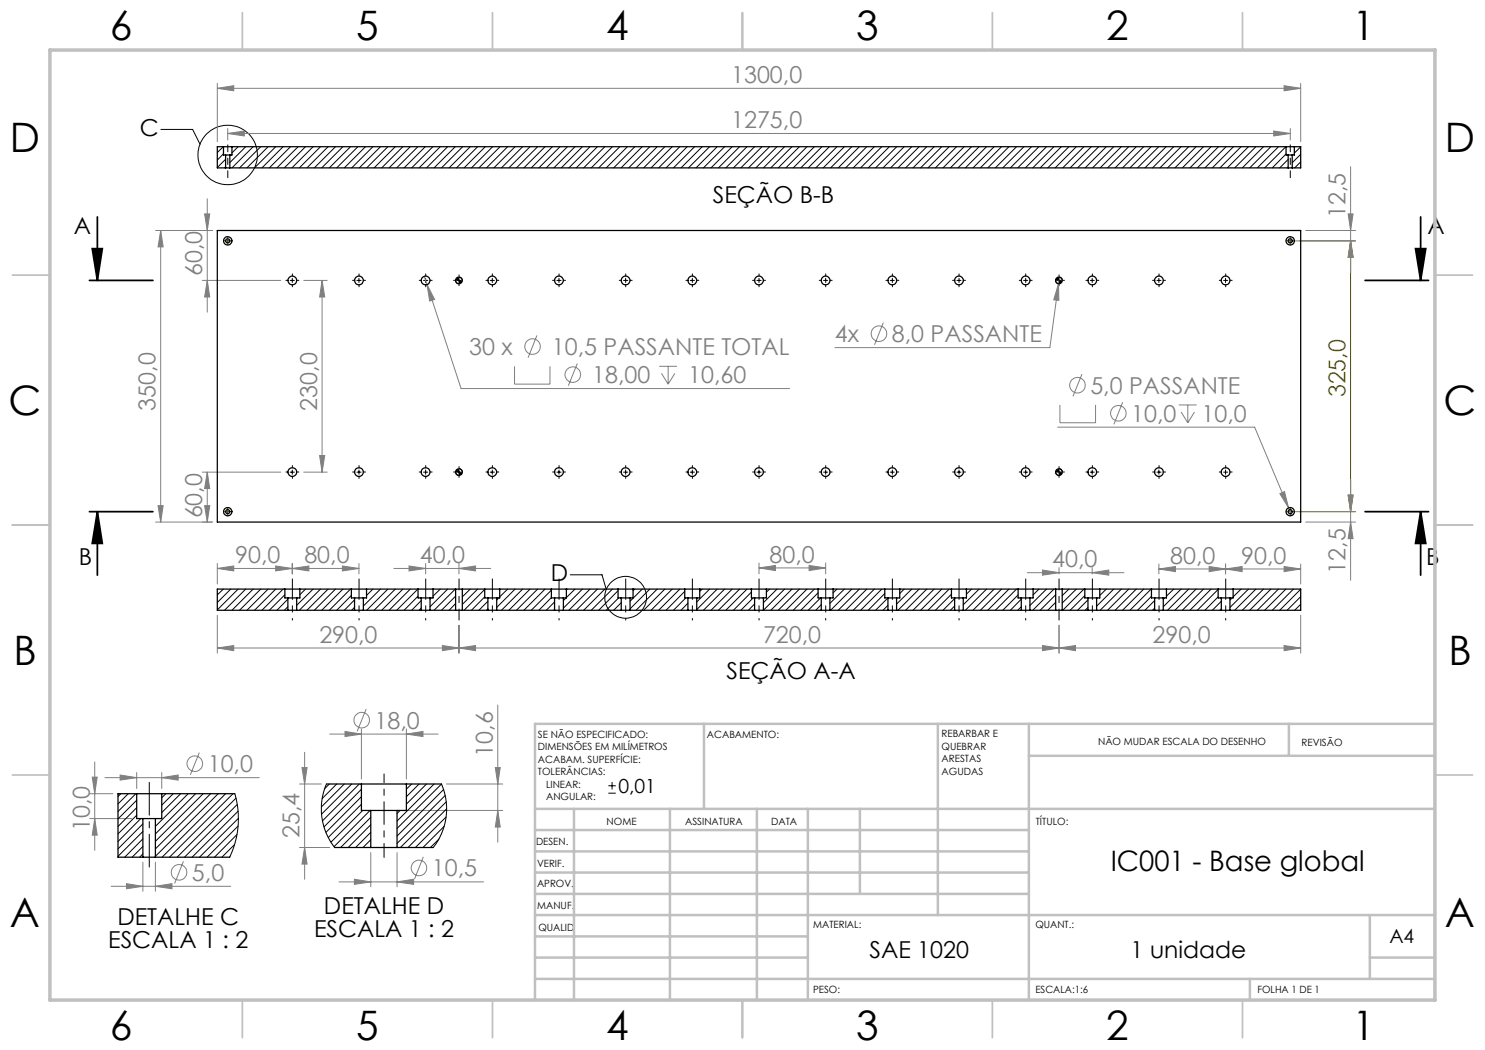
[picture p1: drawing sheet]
<svg xmlns="http://www.w3.org/2000/svg" width="297mm" height="210mm" viewBox="0 0 297 210" stroke-linecap="round" stroke-linejoin="round" font-family="sans-serif">
<g fill="none" stroke="#808080" stroke-width=".2">
<path d="M43.5 17.7l3.2-.6v1.1zM43.5 16.7v11.6M43.5 17.7h216.6M256.8 17.1l3.3 .6-3.3 .5zM260.1 16.7v11.6M41.5 39.7v22.7M45.5 26.7l3.4-.5v1zM45.5 25.7v2.3M45.5 26.7h212.6M254.7 26.2l3.4 .5-3.4 .5zM258.1 25.7v2.3M270.1 33.3v21.2"/>
<path d="M31.1 46.1h11.4M32.1 46.1v58.3M32.1 46.1l.5 3.3h-1zM40.5 56.1h15.7M40.9 42.8h1l-.4 3.3zM41.5 56.1l.4 3.3h-1zM60.7 56.1h4.7M64.4 56.1v38.3M64.4 56.1l.5 3.3h-1zM84.8 55.3l.6 1.6M85.4 56.9l1.5 3-1 .3zM85.4 56.9l6.8 20.8h65.7"/>
<path d="M211.7 56.8l.1 3.3-1.1-.1zM211.7 56.8l-1.7 12.7h-43M211.9 55.4l-.2 1.4M259 48.2h12.1M261.1 46.1h10M269.6 42.8h1l-.5 3.3zM270.1 48.2l.5 3.3h-1zM102.9 73.3v3.5h7.1v-3.5M107.4 67.1l-1.8 4.4M115.5 72.7l-1.8 4.4M131.8 73.3h3.6M132.3 74.7l1.3 2.1"/>
<path d="M133.6 73.3v3.5M135 74.7l-1.4 2.1M176.7 64.5l-1.8 4.5M216.4 74.8l-1.8 4.5M40.5 94.4h15.7M41.5 94.4v10M41.5 94.4l.4 3.3h-1zM60.7 94.4h4.7M63.9 91.1h1l-.5 3.3zM211.5 85.4h39.4l6.8 16.2M212 81v3.6h7.1v-3.6M224.5 80.4l-1.7 4.5"/>
<path d="M235.8 81h3.5M236.2 82.4l1.4 2.2M237.6 81v3.6M238.9 82.4l-1.3 2.2M256 98.7l.9-.4 .8 3.3zM269.6 99h1l-.5 3.3zM270.1 96v20.1M31.1 104.4h11.4M31.6 101.1h1l-.5 3.3zM40.9 101.1h1l-.4 3.3zM43.5 113.7l3.2-.5v1zM43.5 112.7v4.1"/>
<path d="M43.5 113.7h28.3M55.1 113.2l3.4 .5-3.4 .5zM58.5 113.7l3.3-.5v1zM58.5 112.7v2.1M68.5 113.2l3.3 .5-3.3 .5zM71.8 112.7v2.1M78.8 113.7h19.3M81.8 113.2l3.3 .5-3.3 .5zM85.1 112.7v2.1M91.8 113.7l3.3-.5v1zM91.8 112.7v2.1M151.8 113.6l3.3-.5v1z"/>
<path d="M151.8 112.6v2.2M151.8 113.6h13.3M161.8 113.1l3.3 .5-3.3 .5zM165.1 112.6v2.2M205.5 114.5h19.3M208.5 114l3.3 .5-3.3 .5zM211.8 113.5v1.3M218.4 114.5l3.4-.5v1zM218.4 113.5v1.3M231.8 113.8l3.3-.5v1zM231.8 112.8v2M231.8 113.8h28.3"/>
<path d="M241.8 113.3l3.3 .5-3.3 .5zM245.1 113.8l3.3-.5v1zM245.1 112.8v2M256.8 113.3l3.3 .5-3.3 .5zM257.7 101.6l.7 1.5M259 102.3h12.1M260.1 112.8v4M261.1 104.4h10M270.1 104.4l.5 3.3h-1zM43.5 129.6l3.2-.5v1zM43.5 129.6h216.6M43.5 123v7.6"/>
<path d="M88.5 129.1l3.3 .5-3.3 .5zM91.8 129.6l3.3-.5v1zM91.8 125.1v5.5M208.5 129.1l3.3 .5-3.3 .5zM211.8 129.6l3.3-.5v1zM211.8 125.1v5.5M256.8 129.1l3.3 .5-3.3 .5zM260.1 123v7.6M18 158.7h4.6M18.5 155.4h.9l-.5 3.3zM18.9 152.4v17.7M21 155.5h30.9"/>
<path d="M24 155l3.3 .5-3.3 .5zM27.3 154.5v3.2M32.3 155.5l3.3-.5v1zM32.3 154.5v3.2M39.9 150.5l-1.8 4.5M59.9 156.8h4.4M60.4 153.5h1l-.5 3.3zM60.9 150.5v25.4M65.9 146.8h21.7M69 146.3l3.3 .5-3.3 .5zM72.3 145.8v10M73.2 141.8l-1.8 4.5"/>
<path d="M81.3 146.8l3.3-.5v1zM81.3 145.8v10M89.3 156.8h11.2M99.1 153.5h.9l-.4 3.3zM99.6 141v27.4M18 163.7h8.4M18.9 163.7l.5 3.3h-.9zM22.2 177.3h23.9M25.3 176.7l3.3 .6-3.3 .5zM28.6 172.4v5.9M31.1 177.3l3.3-.6v1.1zM31.1 172.4v5.9"/>
<path d="M36.7 172.3l-1.8 4.4M59.9 169.5h6M60.9 169.5l.5 3.3h-1zM67.8 176.4h28.9M70.9 175.9l3.3 .5-3.3 .5zM74.2 170.5v6.9M79.4 176.4l3.3-.5v1zM79.4 170.5v6.9M80.4 162.1h20.1M84.7 171.4l-1.8 4.4M99.6 162.1l.4 3.3h-.9z"/>
<circle cx="106.5" cy="69.3" r="1.56"/>
<circle cx="114.6" cy="74.9" r="1.56"/>
<circle cx="175.8" cy="66.7" r="1.55"/>
<circle cx="215.5" cy="77" r="1.56"/>
<circle cx="223.7" cy="82.7" r="1.56"/>
<circle cx="39" cy="152.7" r="1.55"/>
<circle cx="72.4" cy="144" r="1.55"/>
<circle cx="35.8" cy="174.5" r="1.55"/>
<circle cx="83.8" cy="173.6" r="1.55"/>
</g>
<g fill="none" stroke="#000" stroke-width=".2">
<path d="M32.2 25.9h6.3l1.5 2.9M58 56.1h.9M58.5 55.7v.8M71.4 56.1h.8M71.8 55.7v.8M84.7 56.1h.8M85.1 55.7v.8M91.1 56.1a.65 .65 0 0 0 .7 .7M91.4 56.1h.8M91.8 55.7v.8M91.8 55.4l.5 .3 .2 .4M98 56.1h.9"/>
<path d="M98.5 55.7v.8M111.4 56.1h.8M111.8 55.7v.8M124.7 56.1h.9M125.1 55.7v.8M138 56.1h.9M138.5 55.7v.8M151.4 56.1h.8M151.8 55.7v.8M164.7 56.1h.8M165.1 55.7v.8M178 56.1h.9"/>
<path d="M178.5 55.7v.8M191.4 56.1h.8M191.8 55.7v.8M204.7 56.1h.8M205.1 55.7v.8M211.1 56.1a.65 .65 0 0 0 .7 .7M211.8 55.4h.1a.68 .68 0 0 1 .5 .7M218.1 56.1h.8M218.4 55.7v.8M231.4 56.1h.8M231.8 55.7v.8M244.7 56.1h.8"/>
<path d="M245.1 55.7v.8M58 94.4h.9M58.5 94v.9M71.4 94.4h.8M71.8 94v.9M84.7 94.4h.8M85.1 94v.9M91.1 94.4a.65 .65 0 0 0 .7 .7M91.4 94.4h.8M91.8 94v.9M91.8 93.8a.65 .65 0 0 1 .7 .6M98 94.4h.9"/>
<path d="M98.5 94v.9M111.4 94.4h.8M111.8 94v.9M124.7 94.4h.9M125.1 94v.9M138 94.4h.9M138.5 94v.9M151.4 94.4h.8M151.8 94v.9M164.7 94.4h.8M165.1 94v.9M178 94.4h.9"/>
<path d="M178.5 94v.9M191.4 94.4h.8M191.8 94v.9M204.7 94.4h.8M205.1 94v.9M211.1 94.4a.65 .65 0 0 0 .7 .7M211.8 93.8a.6 .6 0 0 1 .6 .6M218.1 94.4h.8M218.4 94v.9M231.4 94.4h.8M231.8 94v.9M244.7 94.4h.8"/>
<path d="M245.1 94v.9M114.1 115h6.3l.8 2.9M121.7 158.6h1.5M121.7 157.2h1.5M122.4 156.4v1.5"/>
<circle cx="45.5" cy="31" r="5.9"/>
<circle cx="125.1" cy="119.5" r="4.2"/>
</g>
<path d="M17.9 56.1h12.7M18.5 49.7h2l-1 6.4zM19.5 43.4v12.7M273 56.1h12.7M283.1 49.7h2.1l-1.1 6.4zM284.1 43.4v12.7M17.9 102.3h12.7M19.5 102.3l1 6.4h-2zM19.5 102.3v12.7M273 102.3h12.7M284.1 102.3l1.1 6.4h-2.1zM284.1 102.3v12.7" fill="none" stroke="#000" stroke-width=".35"/>
<g fill="none" stroke="#808000" stroke-width=".2">
<path d="M45.1 48.2h.9M45.5 47.8v.8M257.6 48.2h.8M258.1 47.8v.8M259.9 48.2h11.2M270.1 48.2l.5 3.3h-1zM270.1 48.2v54.1M269.6 99h1l-.5 3.3zM45.1 102.3h.9M45.5 101.9v.9M257.6 102.3h.8M258.1 101.9v.9"/>
<path d="M259.9 102.3h11.2"/>
</g>
<g fill="none" stroke="#000" stroke-width=".2" stroke-dasharray="15.2 1.3 1.3 1.3">
<path d="M57.6 56.1h-.4M58.5 56.9v.5M58.5 55.2v-.4M59.3 56.1h.5M71 56.1h-.5M71.8 56.9v.5M71.8 55.2v-.4M72.6 56.1h.5M84.3 56.1h-.4M85.1 56.9v.5M85.1 55.2v-.4M86 56.1h.4"/>
<path d="M91 56.1h-.3M91.8 56.9v.3M91.8 55.2v-.2M97.6 56.1h-.4M98.5 56.9v.5M98.5 55.2v-.4M99.3 56.1h.5M111 56.1h-.5M111.8 56.9v.5M111.8 55.2v-.4M112.6 56.1h.5M124.3 56.1h-.4"/>
<path d="M125.1 56.9v.5M125.1 55.2v-.4M126 56.1h.4M137.6 56.1h-.4M138.5 56.9v.5M138.5 55.2v-.4M139.3 56.1h.5M151 56.1h-.5M151.8 56.9v.5M151.8 55.2v-.4M152.6 56.1h.5M164.3 56.1h-.4"/>
<path d="M165.1 56.9v.5M165.1 55.2v-.4M166 56.1h.4M177.6 56.1h-.4M178.5 56.9v.5M178.5 55.2v-.4M179.3 56.1h.5M191 56.1h-.5M191.8 56.9v.5M191.8 55.2v-.4M192.6 56.1h.5M204.3 56.1h-.4"/>
<path d="M205.1 56.9v.5M205.1 55.2v-.4M206 56.1h.4M211.8 56.1h-.4M211.8 56.1v.4M211.8 56.1h.4M211.8 56.1v-.4M211.8 56.9v.3M211.8 55.2v-.2M212.6 56.1h.3M217.6 56.1h-.4M218.5 56.9v.5"/>
<path d="M218.5 55.2v-.4M219.3 56.1h.5M231 56.1h-.5M231.8 56.9v.5M231.8 55.2v-.4M232.6 56.1h.5M244.3 56.1h-.4M245.1 56.9v.5M245.1 55.2v-.4M246 56.1h.4M57.6 94.4h-.4M58.5 95.2v.5"/>
<path d="M58.5 93.6v-.5M59.3 94.4h.5M71 94.4h-.5M71.8 95.2v.5M71.8 93.6v-.5M72.6 94.4h.5M84.3 94.4h-.4M85.1 95.2v.5M85.1 93.6v-.5M86 94.4h.4M91 94.4h-.3M91.8 95.2v.3"/>
<path d="M91.8 93.6v-.3M97.6 94.4h-.4M98.5 95.2v.5M98.5 93.6v-.5M99.3 94.4h.5M111 94.4h-.5M111.8 95.2v.5M111.8 93.6v-.5M112.6 94.4h.5M124.3 94.4h-.4M125.1 95.2v.5M125.1 93.6v-.5"/>
<path d="M126 94.4h.4M137.6 94.4h-.4M138.5 95.2v.5M138.5 93.6v-.5M139.3 94.4h.5M151 94.4h-.5M151.8 95.2v.5M151.8 93.6v-.5M152.6 94.4h.5M164.3 94.4h-.4M165.1 95.2v.5M165.1 93.6v-.5"/>
<path d="M166 94.4h.4M177.6 94.4h-.4M178.5 95.2v.5M178.5 93.6v-.5M179.3 94.4h.5M191 94.4h-.5M191.8 95.2v.5M191.8 93.6v-.5M192.6 94.4h.5M204.3 94.4h-.4M205.1 95.2v.5M205.1 93.6v-.5"/>
<path d="M206 94.4h.4M211.8 94.4h-.4M211.8 94.4v.4M211.8 94.4h.4M211.8 94.4v-.4M211.8 95.2v.3M211.8 93.6v-.3M212.6 94.4h.3M217.6 94.4h-.4M218.5 95.2v.5M218.5 93.6v-.5M219.3 94.4h.5"/>
<path d="M231 94.4h-.5M231.8 95.2v.5M231.8 93.6v-.5M232.6 94.4h.5M244.3 94.4h-.4M245.1 95.2v.5M245.1 93.6v-.5M246 94.4h.4M58.5 119.6v-3.8M71.8 119.6v-3.8M85.1 119.6v-3.8M98.5 119.6v-3.8"/>
<path d="M111.8 119.6v-3.8M125.1 119.6v-3.8M138.5 119.6v-3.8M151.8 119.6v-3.8M165.1 119.6v-3.8M178.5 119.6v-3.8M191.8 119.6v-3.8M205.1 119.6v-3.8M218.5 119.6v-3.8M231.8 119.6v-3.8M245.1 119.6v-3.8"/>
</g>
<g fill="none" stroke="#000" stroke-width=".2" stroke-dasharray="15.2 1.3 1.3 1.3" stroke-dashoffset="14.9">
<path d="M58.5 124v-4.4M71.8 124v-4.4M85.1 124v-4.4M98.5 124v-4.4M111.8 124v-4.4M125.1 124v-4.4M138.5 124v-4.4M151.8 124v-4.4M165.1 124v-4.4M178.5 124v-4.4M191.8 124v-4.4M205.1 124v-4.4"/>
<path d="M218.5 124v-4.4M231.8 124v-4.4M245.1 124v-4.4"/>
</g>
<path d="M91.8 124v-8.2M211.8 124v-8.2" fill="none" stroke="#000" stroke-width=".2" stroke-dasharray="15.2 1.3 1.3 1.3" stroke-dashoffset="13"/>
<path d="M45.6 35.5v-6.5M258.1 35.5v-6.5" fill="none" stroke="#000" stroke-width=".2" stroke-dasharray="15.2 1.3 1.3 1.3" stroke-dashoffset="13.9"/>
<path d="M29.9 156.5v16.9" fill="none" stroke="#000" stroke-width=".2" stroke-dasharray="15.2 1.3 1.3 1.3" stroke-dashoffset="8.7"/>
<path d="M76.8 162.1v-7.3" fill="none" stroke="#000" stroke-width=".2" stroke-dasharray="15.2 1.3 1.3 1.3" stroke-dashoffset="13.5"/>
<path d="M76.8 171.5v-9.4" fill="none" stroke="#000" stroke-width=".2" stroke-dasharray="15.2 1.3 1.3 1.3" stroke-dashoffset="12.4"/>
<g fill="none" stroke="#808000" stroke-width=".2" stroke-dasharray="15.2 1.3 1.3 1.3">
<path d="M45.1 48.2h-.4M45.6 48.6v.4M45.6 47.7v-.4M46 48.2h.4M257.6 48.2h-.4M258.1 48.6v.4M258.1 47.7v-.4M258.5 48.2h.4M45.1 102.3h-.4M45.6 102.7v.5M45.6 101.9v-.4M46 102.3h.4"/>
<path d="M257.6 102.3h-.4M258.1 102.7v.5M258.1 101.9v-.4M258.5 102.3h.4"/>
</g>
<g fill="none" stroke="#c0c0c0" stroke-width=".35">
<path d="M48.5 2.5v7.5M98.5 2.5v7.5M148.5 2.5v7.5M198.5 2.5v7.5M248.5 2.5v7.5M2.5 55h7.5M287 55h7.5M2.5 105h7.5M287 105h7.5M2.5 155h7.5M287 155h7.5M48.5 200v7.5"/>
<path d="M98.5 200v7.5M148.5 200v7.5M198.5 200v7.5M248.5 200v7.5"/>
</g>
<g fill="none" stroke="#c0c0c0" stroke-width=".5">
<path d="M140.8 144.8v17M187.6 144.8v38.2M205.8 144.8v55.2M205.8 151.2h81.2M257.8 144.8v6.4M287 144.8h-180v55.2M107 161.8h180M107 178.8h98.8M107 174.5h98.8M107 170.3h98.8M107 166h98.8M114.8 161.8v38.2"/>
<path d="M134 161.8v38.2M151.4 161.8v38.2M161.6 161.8v38.2M172 161.8v17M107 195.8h180M107 191.5h54.6M107 187.3h54.6M107 183h180M250 195.8v4.2M274 191.5h13M274 183v12.8"/>
</g>
<path d="M10 10h277v190h-277z" fill="none" stroke="#c0c0c0" stroke-width=".7"/>
<g fill="#000">
<path d="M91.8 56.1v.7a.65 .65 0 0 0 .7-.7zM91.3 55.7l-.2 .4h.7v-.7zM91.8 94.4v.7l.4-.2 .3-.4v-.1zM91.3 94l-.2 .4h.7v-.6zM211.8 94.4v.7h.1a.61 .61 0 0 0 .5-.7zM211.3 93.9l-.2 .5h.7v-.6zM211.8 56.1v.7a.6 .6 0 0 0 .6-.7zM211.3 55.6l-.2 .5h.7v-.7z"/>
<path d="M283.1 49.7h2.1l-1.1 6.4zM18.5 49.7h2l-1 6.4z"/>
<path d="M284.1 102.3l1.1 6.4h-2.1zM19.5 102.3l1 6.4h-2z"/>
</g>
<path d="M270.1 48.2l.5 3.3h-1zM269.6 99h1l-.5 3.3z" fill="#808000"/>
<g fill="#808080">
<path d="M161.8 113.1l3.3 .5-3.3 .5zM151.8 113.6l3.3-.5v1zM256.8 129.1l3.3 .5-3.3 .5zM211.8 129.6l3.3-.5v1z"/>
<path d="M85.4 56.9l.5 3.3 1-.3zM211.7 56.8l-1 3.2 1.1 .1zM256 98.7l1.7 2.9-.8-3.3z"/>
<path d="M18.9 163.7l.5 3.3h-.9zM18.5 155.4h.9l-.5 3.3zM60.9 169.5l.5 3.3h-1zM60.4 153.5h1l-.5 3.3z"/>
<path d="M63.9 91.1h1l-.5 3.3zM64.4 56.1l.5 3.3h-1zM31.6 101.1h1l-.5 3.3zM32.1 46.1l.5 3.3h-1zM41.5 56.1l.4 3.3h-1zM40.9 42.8h1l-.4 3.3zM270.1 48.2l.5 3.3h-1zM269.6 42.8h1l-.5 3.3z"/>
<path d="M99.1 153.5h.9l-.4 3.3zM99.6 162.1l.4 3.3h-.9z"/>
<path d="M41.5 94.4l.4 3.3h-1zM40.9 101.1h1l-.4 3.3zM269.6 99h1l-.5 3.3zM270.1 104.4l.5 3.3h-1z"/>
<path d="M70.9 175.9l3.3 .5-3.3 .5zM79.4 176.4l3.3-.5v1z"/>
<path d="M43.5 113.7l3.2-.5v1zM55.1 113.2l3.4 .5-3.4 .5zM58.5 113.7l3.3-.5v1zM68.5 113.2l3.3 .5-3.3 .5zM81.8 113.2l3.3 .5-3.3 .5zM91.8 113.7l3.3-.5v1zM208.5 114l3.3 .5-3.3 .5zM218.4 114.5l3.4-.5v1zM231.8 113.8l3.3-.5v1zM241.8 113.3l3.3 .5-3.3 .5zM245.1 113.8l3.3-.5v1zM256.8 113.3l3.3 .5-3.3 .5zM43.5 129.6l3.2-.5v1zM88.5 129.1l3.3 .5-3.3 .5zM91.8 129.6l3.3-.5v1zM208.5 129.1l3.3 .5-3.3 .5zM43.5 17.7l3.2-.6v1.1zM256.8 17.1l3.3 .6-3.3 .5zM45.5 26.7l3.4-.5v1zM254.7 26.2l3.4 .5-3.4 .5zM25.3 176.7l3.3 .6-3.3 .5zM31.1 177.3l3.3-.6v1.1zM24 155l3.3 .5-3.3 .5zM32.3 155.5l3.3-.5v1zM69 146.3l3.3 .5-3.3 .5zM81.3 146.8l3.3-.5v1z"/>
</g>
<g fill="none" stroke="#000" stroke-width=".25">
<path d="M44.7 29.3h1.7M44.7 29.3h-1.2v4.3h1.6M44.7 29.3v1.7h.4M45.1 31h.9M45.1 33.6h.9M45.1 31v2.6M46 31v2.6M46 33.6h211.6M46.4 29.3v1.7h-.4M46.4 29.3h210.8M257.2 29.3h1.7M257.2 29.3v1.7h.4"/>
<path d="M257.6 31h.8M257.6 33.6h.8M257.6 31v2.6M258.4 31v2.6M258.9 29.3h1.2v4.3h-1.7M258.9 29.3v1.7h-.5M43.5 46.1h216.6v58.3h-216.6zM57 117.8h3M57 117.8h-13.5v4.3h14.1M57 117.8v1.8h.6M57.6 119.6h1.7M57.6 119.6v2.5"/>
<path d="M59.3 119.6v2.5M60 117.8v1.8h-.7M60 117.8h10.3M70.3 117.8h3M70.3 117.8v1.8h.6M70.9 119.6h1.8M70.9 119.6v2.5M72.7 119.6v2.5M73.3 117.8v1.8h-.6M73.3 117.8h10.3M83.6 117.8h3M83.6 117.8v1.8h.6"/>
<path d="M84.2 119.6h1.8M84.2 119.6v2.5M86 119.6v2.5M86.6 117.8v1.8h-.6M86.6 117.8h4.5M91.1 117.8h1.4M91.1 117.8v4.3M92.5 117.8v4.3M92.5 117.8h4.4M96.9 117.8h3M96.9 117.8v1.8h.7M97.6 119.6h1.7"/>
<path d="M97.6 119.6v2.5M99.3 119.6v2.5M99.9 117.8v1.8h-.6M99.9 117.8h10.4M110.3 117.8h3M110.3 117.8v1.8h.6M110.9 119.6h1.8M110.9 119.6v2.5M112.7 119.6v2.5M113.3 117.8v1.8h-.6M113.3 117.8h10.3M123.6 117.8h3"/>
<path d="M123.6 117.8v1.8h.6M124.2 119.6h1.8M124.2 119.6v2.5M126 119.6v2.5M126.6 117.8v1.8h-.6M126.6 117.8h10.3M136.9 117.8h3M136.9 117.8v1.8h.7M137.6 119.6h1.7M137.6 119.6v2.5M139.3 119.6v2.5M139.9 117.8v1.8h-.6"/>
<path d="M139.9 117.8h10.4M150.3 117.8h3M150.3 117.8v1.8h.6M150.9 119.6h1.8M150.9 119.6v2.5M152.7 119.6v2.5M153.3 117.8v1.8h-.6M153.3 117.8h10.3M163.6 117.8h3M163.6 117.8v1.8h.7M164.3 119.6h1.7M164.3 119.6v2.5"/>
<path d="M166 119.6v2.5M166.6 117.8v1.8h-.6M166.6 117.8h10.4M177 117.8h3M177 117.8v1.8h.6M177.6 119.6h1.7M177.6 119.6v2.5M179.3 119.6v2.5M180 117.8v1.8h-.7M180 117.8h10.3M190.3 117.8h3M190.3 117.8v1.8h.6"/>
<path d="M190.9 119.6h1.8M190.9 119.6v2.5M192.7 119.6v2.5M193.3 117.8v1.8h-.6M193.3 117.8h10.3M203.6 117.8h3M203.6 117.8v1.8h.7M204.3 119.6h1.7M204.3 119.6v2.5M206 119.6v2.5M206.6 117.8v1.8h-.6M206.6 117.8h4.5"/>
<path d="M211.1 117.8h1.3M211.1 117.8v4.3M212.4 117.8v4.3M212.4 117.8h4.6M217 117.8h3M217 117.8v1.8h.6M217.6 119.6h1.7M217.6 119.6v2.5M219.3 119.6v2.5M220 117.8v1.8h-.7M220 117.8h10.3M230.3 117.8h3"/>
<path d="M230.3 117.8v1.8h.6M230.9 119.6h1.8M230.9 119.6v2.5M232.7 119.6v2.5M233.3 117.8v1.8h-.6M233.3 117.8h10.3M243.6 117.8h3M243.6 117.8v1.8h.7M244.3 119.6h1.7M244.3 119.6v2.5M246 119.6v2.5M246.6 117.8h13.5v4.3h-14.1"/>
<path d="M246.6 117.8v1.8h-.6M57.6 122.1h1.7M59.3 122.1h11.6M70.9 122.1h1.8M72.7 122.1h11.5M84.2 122.1h1.8M86 122.1h5.1M91.1 122.1h1.4M92.5 122.1h5.1M97.6 122.1h1.7M99.3 122.1h11.6M110.9 122.1h1.8"/>
<path d="M112.7 122.1h11.5M124.2 122.1h1.8M126 122.1h11.6M137.6 122.1h1.7M139.3 122.1h11.6M150.9 122.1h1.8M152.7 122.1h11.6M164.3 122.1h1.7M166 122.1h11.6M177.6 122.1h1.7M179.3 122.1h11.6M190.9 122.1h1.8"/>
<path d="M192.7 122.1h11.6M204.3 122.1h1.7M206 122.1h5.1M211.1 122.1h1.3M212.4 122.1h5.2M217.6 122.1h1.7M219.3 122.1h11.6M230.9 122.1h1.8M232.7 122.1h11.6M244.3 122.1h1.7M27.3 158.7h5M27.3 158.7v5h1.3"/>
<path d="M27.3 158.7h-3.7v12.7h5M32.3 158.7v5h-1.2M32.3 158.7h14.7M65.3 156.8h7M72.3 156.8h9M72.3 156.8v5.3h1.9M81.3 156.8v5.3h-1.9M81.3 156.8h7M28.6 163.7h2.5M28.6 171.4h2.5M28.6 163.7v7.7M31.1 163.7v7.7"/>
<path d="M31.1 171.4h14.8M67 169.5h7.2M74.2 162.1h5.2M74.2 169.5h5.2M74.2 162.1v7.4M79.4 169.5h7.2M79.4 162.1v7.4"/>
<circle cx="45.5" cy="48.2" r=".42"/>
<circle cx="45.5" cy="48.2" r=".85"/>
<circle cx="58.4" cy="56.1" r=".87"/>
<circle cx="71.8" cy="56.1" r=".87"/>
<circle cx="85.1" cy="56.1" r=".87"/>
<circle cx="91.8" cy="56.1" r=".66"/>
<circle cx="98.5" cy="56.1" r=".87"/>
<circle cx="111.8" cy="56.1" r=".87"/>
<circle cx="125.1" cy="56.1" r=".87"/>
<circle cx="138.5" cy="56.1" r=".87"/>
<circle cx="151.8" cy="56.1" r=".87"/>
<circle cx="165.1" cy="56.1" r=".87"/>
<circle cx="178.5" cy="56.1" r=".87"/>
<circle cx="191.8" cy="56.1" r=".87"/>
<circle cx="205.1" cy="56.1" r=".87"/>
<circle cx="211.8" cy="56.1" r=".66"/>
<circle cx="218.5" cy="56.1" r=".87"/>
<circle cx="231.8" cy="56.1" r=".87"/>
<circle cx="245.1" cy="56.1" r=".87"/>
<circle cx="258" cy="48.2" r=".42"/>
<circle cx="258" cy="48.2" r=".83"/>
<circle cx="58.4" cy="94.4" r=".87"/>
<circle cx="71.8" cy="94.4" r=".87"/>
<circle cx="85.1" cy="94.4" r=".87"/>
<circle cx="91.8" cy="94.4" r=".67"/>
<circle cx="98.5" cy="94.4" r=".87"/>
<circle cx="111.8" cy="94.4" r=".87"/>
<circle cx="125.1" cy="94.4" r=".87"/>
<circle cx="138.5" cy="94.4" r=".87"/>
<circle cx="151.8" cy="94.4" r=".87"/>
<circle cx="165.1" cy="94.4" r=".87"/>
<circle cx="178.5" cy="94.4" r=".87"/>
<circle cx="191.8" cy="94.4" r=".87"/>
<circle cx="205.1" cy="94.4" r=".87"/>
<circle cx="211.8" cy="94.4" r=".67"/>
<circle cx="218.5" cy="94.4" r=".87"/>
<circle cx="231.8" cy="94.4" r=".87"/>
<circle cx="245.1" cy="94.4" r=".87"/>
<circle cx="45.6" cy="102.3" r=".42"/>
<circle cx="45.6" cy="102.3" r=".84"/>
<circle cx="258" cy="102.3" r=".41"/>
<circle cx="258" cy="102.3" r=".82"/>
</g>
<g fill="none" stroke="#000" stroke-width=".2">
<path d="M44.7 29.3l-1.2 1.2M44.7 30.8l-1.2 1.2M45.1 31.8l-1.6 1.7M45.1 33.3l-.2 .3M46 31h.1M47.6 29.3l-1.2 1.3M49.1 29.3l-3.1 3.2M50.6 29.3l-4.2 4.3M52.1 29.3l-4.2 4.3M53.6 29.3l-4.2 4.3M55.1 29.3l-4.2 4.3M56.6 29.3l-4.2 4.3"/>
<path d="M58.1 29.3l-4.2 4.3M59.6 29.3l-4.2 4.3M61.1 29.3l-4.2 4.3M62.6 29.3l-4.2 4.3M64.1 29.3l-4.2 4.3M65.6 29.3l-4.2 4.3M67.1 29.3l-4.2 4.3M68.6 29.3l-4.3 4.3M70.1 29.3l-4.2 4.3M71.6 29.3l-4.3 4.3M73.1 29.3l-4.2 4.3M74.6 29.3l-4.3 4.3"/>
<path d="M76.1 29.3l-4.2 4.3M77.6 29.3l-4.3 4.3M79.1 29.3l-4.3 4.3M80.6 29.3l-4.3 4.3M82.1 29.3l-4.3 4.3M83.6 29.3l-4.3 4.3M85.1 29.3l-4.3 4.3M86.6 29.3l-4.3 4.3M88.1 29.3l-4.3 4.3M89.5 29.3l-4.2 4.3M91.1 29.3l-4.3 4.3M92.5 29.3l-4.2 4.3"/>
<path d="M94.1 29.3l-4.3 4.3M95.5 29.3l-4.2 4.3M97 29.3l-4.2 4.3M98.5 29.3l-4.2 4.3M100 29.3l-4.2 4.3M101.5 29.3l-4.2 4.3M103 29.3l-4.2 4.3M104.5 29.3l-4.2 4.3M106 29.3l-4.2 4.3M107.5 29.3l-4.2 4.3M109 29.3l-4.2 4.3M110.5 29.3l-4.2 4.3"/>
<path d="M112 29.3l-4.2 4.3M113.5 29.3l-4.2 4.3M115 29.3l-4.2 4.3M116.5 29.3l-4.2 4.3M118 29.3l-4.2 4.3M119.5 29.3l-4.2 4.3M121 29.3l-4.3 4.3M122.5 29.3l-4.2 4.3M124 29.3l-4.3 4.3M125.5 29.3l-4.3 4.3M127 29.3l-4.3 4.3M128.4 29.3l-4.2 4.3"/>
<path d="M130 29.3l-4.3 4.3M131.4 29.3l-4.2 4.3M133 29.3l-4.3 4.3M134.4 29.3l-4.2 4.3M136 29.3l-4.3 4.3M137.4 29.3l-4.2 4.3M138.9 29.3l-4.2 4.3M140.4 29.3l-4.2 4.3M141.9 29.3l-4.2 4.3M143.4 29.3l-4.2 4.3M144.9 29.3l-4.2 4.3M146.4 29.3l-4.2 4.3"/>
<path d="M147.9 29.3l-4.2 4.3M149.4 29.3l-4.2 4.3M150.9 29.3l-4.2 4.3M152.4 29.3l-4.2 4.3M153.9 29.3l-4.2 4.3M155.4 29.3l-4.2 4.3M156.9 29.3l-4.2 4.3M158.4 29.3l-4.2 4.3M159.9 29.3l-4.3 4.3M161.4 29.3l-4.2 4.3M162.9 29.3l-4.3 4.3M164.4 29.3l-4.2 4.3"/>
<path d="M165.9 29.3l-4.3 4.3M167.4 29.3l-4.2 4.3M168.9 29.3l-4.3 4.3M170.4 29.3l-4.3 4.3M171.9 29.3l-4.3 4.3M173.4 29.3l-4.3 4.3M174.9 29.3l-4.3 4.3M176.4 29.3l-4.3 4.3M177.9 29.3l-4.3 4.3M179.4 29.3l-4.3 4.3M180.8 29.3l-4.2 4.3M182.4 29.3l-4.3 4.3"/>
<path d="M183.8 29.3l-4.2 4.3M185.3 29.3l-4.2 4.3M186.8 29.3l-4.2 4.3M188.3 29.3l-4.2 4.3M189.8 29.3l-4.2 4.3M191.3 29.3l-4.2 4.3M192.8 29.3l-4.2 4.3M194.3 29.3l-4.2 4.3M195.8 29.3l-4.2 4.3M197.3 29.3l-4.2 4.3M198.8 29.3l-4.2 4.3M200.3 29.3l-4.2 4.3"/>
<path d="M201.8 29.3l-4.2 4.3M203.3 29.3l-4.2 4.3M204.8 29.3l-4.2 4.3M206.3 29.3l-4.2 4.3M207.8 29.3l-4.2 4.3M209.3 29.3l-4.2 4.3M210.8 29.3l-4.2 4.3M212.3 29.3l-4.3 4.3M213.8 29.3l-4.2 4.3M215.3 29.3l-4.3 4.3M216.8 29.3l-4.3 4.3M218.3 29.3l-4.3 4.3"/>
<path d="M219.7 29.3l-4.2 4.3M221.3 29.3l-4.3 4.3M222.7 29.3l-4.2 4.3M224.3 29.3l-4.3 4.3M225.7 29.3l-4.2 4.3M227.3 29.3l-4.3 4.3M228.7 29.3l-4.2 4.3M230.2 29.3l-4.2 4.3M231.7 29.3l-4.2 4.3M233.2 29.3l-4.2 4.3M234.7 29.3l-4.2 4.3M236.2 29.3l-4.2 4.3"/>
<path d="M237.7 29.3l-4.2 4.3M239.2 29.3l-4.2 4.3M240.7 29.3l-4.2 4.3M242.2 29.3l-4.2 4.3M243.7 29.3l-4.2 4.3M245.2 29.3l-4.2 4.3M246.7 29.3l-4.2 4.3M248.2 29.3l-4.2 4.3M249.7 29.3l-4.2 4.3M251.2 29.3l-4.3 4.3M252.7 29.3l-4.2 4.3M254.2 29.3l-4.3 4.3"/>
<path d="M255.7 29.3l-4.2 4.3M257.2 29.3l-4.3 4.3M257.2 30.8l-2.7 2.8M257.6 31.9l-1.7 1.7M257.6 33.4l-.2 .2M258.5 31h-.1M260.1 30.9l-1.7 1.7M260.1 29.4l-1.2 1.2M260.1 32.4l-1.2 1.2M44.7 117.8l-1.2 1.2M46.1 117.8l-2.6 2.7M47.6 117.8l-4.1 4.2"/>
<path d="M49.1 117.8l-4.2 4.3M50.6 117.8l-4.2 4.3M52.1 117.8l-4.2 4.3M53.6 117.8l-4.2 4.3M55.1 117.8l-4.2 4.3M56.6 117.8l-4.2 4.3M57 118.9l-3.1 3.2M57.6 119.8l-2.2 2.3M59.3 119.6h.1M61.1 117.8l-1.1 1.1M62.6 117.8l-3.3 3.3M64.1 117.8l-4.2 4.3"/>
<path d="M65.6 117.8l-4.2 4.3M67.1 117.8l-4.2 4.3M68.6 117.8l-4.3 4.3M70.1 117.8l-4.2 4.3M70.3 119.1l-3 3M70.9 120l-2 2.1M72.8 119.6l-.1 .1M74.6 117.8l-1.3 1.3M76.1 117.8l-3.4 3.4M77.6 117.8l-4.3 4.3M79.1 117.8l-4.3 4.3M80.6 117.8l-4.3 4.3"/>
<path d="M82.1 117.8l-4.3 4.3M83.6 117.8l-4.3 4.3M83.6 119.2l-2.8 2.9M86.3 119.6l-.3 .3M88.1 117.8l-1.5 1.4M89.5 117.8l-3.5 3.5M91.1 117.8l-4.3 4.3M91.1 119.2l-2.8 2.9M92.5 117.8v.1M94.1 117.8l-1.6 1.6M95.5 117.8l-3 3.1M96.9 117.9l-4.1 4.2"/>
<path d="M96.9 119.4l-2.6 2.7M99.8 119.6l-.5 .4M100 117.8l-.1 .1M101.5 117.8l-1.6 1.6M103 117.8l-3.7 3.7M104.5 117.8l-4.2 4.3M106 117.8l-4.2 4.3M107.5 117.8l-4.2 4.3M109 117.8l-4.2 4.3M110.3 118l-4 4.1M110.3 119.5l-2.5 2.6M113.2 119.6l-.5 .5"/>
<path d="M113.5 117.8l-.2 .2M115 117.8l-1.7 1.7M116.5 117.8l-3.8 3.8M118 117.8l-4.2 4.3M119.5 117.8l-4.2 4.3M121 117.8l-4.3 4.3M122.5 117.8l-4.2 4.3M123.6 118.1l-3.9 4M123.7 119.6l-2.5 2.5M127 117.8l-.4 .3M128.4 117.8l-2.4 2.5M130 117.8l-4 4"/>
<path d="M131.4 117.8l-4.2 4.3M133 117.8l-4.3 4.3M134.4 117.8l-4.2 4.3M136 117.8l-4.3 4.3M136.9 118.3l-3.7 3.8M137.2 119.6l-2.5 2.5M140.4 117.8l-.5 .5M141.9 117.8l-2.6 2.6M143.4 117.8l-4.1 4.1M144.9 117.8l-4.2 4.3M146.4 117.8l-4.2 4.3M147.9 117.8l-4.2 4.3"/>
<path d="M149.4 117.8l-4.2 4.3M150.3 118.4l-3.6 3.7M150.6 119.6l-2.4 2.5M153.9 117.8l-.6 .6M155.4 117.8l-2.7 2.7M156.9 117.8l-4.2 4.3M158.4 117.8l-4.2 4.3M159.9 117.8l-4.3 4.3M161.4 117.8l-4.2 4.3M162.9 117.8l-4.3 4.3M163.6 118.6l-3.4 3.5M164.1 119.6l-2.5 2.5"/>
<path d="M167.4 117.8l-.8 .8M168.9 117.8l-2.9 2.9M170.4 117.8l-4.3 4.3M171.9 117.8l-4.3 4.3M173.4 117.8l-4.3 4.3M174.9 117.8l-4.3 4.3M176.4 117.8l-4.3 4.3M177 118.7l-3.4 3.4M177.6 119.6l-2.5 2.5M180.8 117.8l-.8 .9M182.4 117.8l-3.1 3M183.8 117.8l-4.2 4.3"/>
<path d="M185.3 117.8l-4.2 4.3M186.8 117.8l-4.2 4.3M188.3 117.8l-4.2 4.3M189.8 117.8l-4.2 4.3M190.3 118.8l-3.2 3.3M190.9 119.7l-2.3 2.4M194.3 117.8l-1 1M195.8 117.8l-3.1 3.2M197.3 117.8l-4.2 4.3M198.8 117.8l-4.2 4.3M200.3 117.8l-4.2 4.3M201.8 117.8l-4.2 4.3"/>
<path d="M203.3 117.8l-4.2 4.3M203.6 119l-3 3.1M204.3 119.8l-2.2 2.3M206 119.6h.1M207.8 117.8l-1.2 1.2M209.3 117.8l-3.3 3.3M210.8 117.8l-4.2 4.3M211.1 118.9l-3.1 3.2M213.8 117.8l-1.4 1.3M215.3 117.8l-2.9 2.8M216.8 117.8l-4.3 4.3M217 119.1l-3 3"/>
<path d="M217.6 120l-2.1 2.1M219.5 119.6l-.2 .1M221.3 117.8l-1.3 1.3M222.7 117.8l-3.4 3.4M224.3 117.8l-4.3 4.3M225.7 117.8l-4.2 4.3M227.3 117.8l-4.3 4.3M228.7 117.8l-4.2 4.3M230.2 117.8l-4.2 4.3M230.3 119.3l-2.8 2.8M233 119.6l-.3 .3M234.7 117.8l-1.4 1.4"/>
<path d="M236.2 117.8l-3.5 3.5M237.7 117.8l-4.2 4.3M239.2 117.8l-4.2 4.3M240.7 117.8l-4.2 4.3M242.2 117.8l-4.2 4.3M243.6 117.9l-4.1 4.2M243.6 119.4l-2.6 2.7M246.5 119.6l-.5 .4M246.7 117.8l-.1 .1M248.2 117.8l-1.6 1.6M249.7 117.8l-3.7 3.7M251.2 117.8l-4.3 4.3"/>
<path d="M252.7 117.8l-4.2 4.3M254.2 117.8l-4.3 4.3M255.7 117.8l-4.2 4.3M257.2 117.8l-4.3 4.3M258.7 117.8l-4.2 4.3M260.1 117.9l-4.2 4.2M260.1 119.3l-2.7 2.8M57.6 121.3l-.7 .8M70.9 121.5l-.6 .6M84.2 120.1l-1.9 2M84.2 121.6l-.4 .5M91.1 120.7l-1.3 1.4"/>
<path d="M97.6 120.3l-1.8 1.8M97.6 121.7l-.3 .4M110.9 120.4l-1.6 1.7M110.9 121.9l-.1 .2M124.2 120.5l-1.5 1.6M124.2 122v.1M137.6 120.6l-1.4 1.5M150.9 120.8l-1.2 1.3M164.3 120.9l-1.1 1.2M177.6 121.1l-1 1M190.9 121.2l-.8 .9M204.3 121.3l-.7 .8"/>
<path d="M211.1 120.5l-1.6 1.6M211.1 121.9l-.1 .2M217.6 121.5l-.6 .6M230.9 120.1l-1.9 2M230.9 121.6l-.4 .5M244.3 120.3l-1.8 1.8M244.3 121.8l-.3 .3M260.1 120.9l-1.2 1.2M24.2 158.7l-.6 .6M25.6 158.7l-2 2.1M27.2 158.7l-3.6 3.6M33.2 158.7l-.9 .9"/>
<path d="M34.6 158.7l-2.3 2.3M36.1 158.7l-3.8 3.8M37.6 158.7l-6.5 6.6M39.1 158.7l-8 8.1M40.6 158.7l-9.5 9.6M42.1 158.7l-11 11.1M43.6 158.7l-12.5 12.6M45.1 158.7l-12.7 12.7M46.6 158.7l-12.7 12.7M47 158.7l.6 2.8 .1 3.3-.7 3.8-1.1 2.8M47.2 159.6l-11.8 11.8M65.3 156.8l-.5 1.2-.4 1.7-.1 1.2v2.4l.4 1.9 .6 1.5 .7 1.4 1 1.4"/>
<path d="M65.9 156.8l-1 .9M67.3 156.8l-2.9 2.9M68.9 156.8l-4.6 4.6M70.3 156.8l-6 6M71.9 156.8l-7.4 7.4M72.3 157.9l-7.5 7.5M72.3 159.3l-7.1 7.2M82.3 156.8l-1 1M83.8 156.8l-2.5 2.5M85.3 156.8l-4 4M86.8 156.8l-7.4 7.4M88.7 157.9l-9.3 9.3"/>
<path d="M89 159.1l-9.6 9.6M27.3 160l-3.7 3.8M27.3 161.5l-3.7 3.8M27.3 163l-3.7 3.8M28.2 163.7l-4.6 4.6M28.6 166.3l-5 5M28.6 169.3l-2.2 2.1M28.6 164.8l-5 5M28.6 167.8l-3.7 3.6M28.6 170.8l-.7 .6M31.2 163.7l-.1 .1M46 171.3l-.1 .1"/>
<path d="M46.9 168.9l-2.5 2.5M47.4 166.9l-4.5 4.5M47.4 160.9l-10.5 10.5M47.6 162.2l-9.2 9.2M47.6 165.2l-6.2 6.2M47.7 163.6l-7.8 7.8M72.3 160.9l-6.6 6.6M72.5 162.1l-6.3 6.3M74 162.1l-7.2 7.2M74.2 163.5l-6.1 6M74.2 165l-4.6 4.5M74.2 166.5l-3.1 3"/>
<path d="M74.2 167.9l-1.6 1.6M74.2 169.5h-.1M80 162.1l-.6 .6M87.8 167.8l-1.7 1.7M88.8 165.3l-4.2 4.2M89.2 163.4l-6.1 6.1M89.3 160.4l-9.2 9.1M89.3 161.8l-.2-2.6-.8-2.4-8.9 8.9M89.3 161.8l-.2 2.2-.5 1.9-.8 1.9-1.2 1.7M89.3 161.8l-7.7 7.7"/>
</g>
<g font-size="8.1">
<text x="22" y="8">6</text>
<text x="71.2" y="8">5</text>
<text x="121.2" y="8">4</text>
<text x="171.3" y="8">3</text>
<text x="221.3" y="8">2</text>
<text x="270.5" y="8">1</text>
<text x="2" y="30.5">D</text>
<text x="289" y="30.5">D</text>
<text x="1.7" y="83">C</text>
<text x="288.7" y="83">C</text>
<text x="2.7" y="133">B</text>
<text x="289.7" y="133">B</text>
<text x="2" y="185.5">A</text>
<text x="289" y="185.5">A</text>
<text x="22" y="208">6</text>
<text x="71.2" y="208">5</text>
<text x="121.2" y="208">4</text>
<text x="171.3" y="208">3</text>
<text x="221.3" y="208">2</text>
<text x="270.5" y="208">1</text>
</g>
<text font-size="5.6" x="222.1" y="174.1">IC001 - Base global</text>
<g font-size="4.7" fill="#808080">
<text x="146.2" y="16.6">1300,0</text>
<text x="146.2" y="25.7">1275,0</text>
<text x="269.1" y="43.7" transform="rotate(-90 269.1 43.7)">12,5</text>
<text x="40.5" y="55.2" transform="rotate(-90 40.5 55.2)">60,0</text>
<text x="93.8" y="71">30 x</text>
<text x="110.4" y="71">10,5 PASSANTE TOTAL</text>
<text x="167" y="68.4">4x</text>
<text x="178.4" y="68.4">8,0 PASSANTE</text>
<text x="118.4" y="76.6">18,00</text>
<text x="137.7" y="76.6">10,60</text>
<text x="31.1" y="82.1" transform="rotate(-90 31.1 82.1)">350,0</text>
<text x="63.4" y="82.1" transform="rotate(-90 63.4 82.1)">230,0</text>
<text x="218.1" y="78.7">5,0 PASSANTE</text>
<text x="226.3" y="84.4">10,0</text>
<text x="240.3" y="84.4">10,0</text>
<text x="40.5" y="103.7" transform="rotate(-90 40.5 103.7)">60,0</text>
<text x="47" y="112.7">90,0</text>
<text x="60.9" y="112.7">80,0</text>
<text x="84" y="112.7">40,0</text>
<text x="153.9" y="112.6">80,0</text>
<text x="210.4" y="113.5">40,0</text>
<text x="234.1" y="112.8">80,0</text>
<text x="248.3" y="112.8">90,0</text>
<text x="269.1" y="114.7" transform="rotate(-90 269.1 114.7)">12,5</text>
<text x="63.9" y="128.6">290,0</text>
<text x="152.6" y="128.6">720,0</text>
<text x="230.5" y="128.6">290,0</text>
<text x="74.9" y="145.7">18,0</text>
<text x="41.5" y="154.4">10,0</text>
<text x="98.6" y="151.3" transform="rotate(-90 98.6 151.3)">10,6</text>
<text x="18" y="166.2" transform="rotate(-90 18 166.2)">10,0</text>
<text x="59.9" y="167.7" transform="rotate(-90 59.9 167.7)">25,4</text>
<text x="38.4" y="176.2">5,0</text>
<text x="86.4" y="175.3">10,5</text>
</g>
<g font-size="4.7">
<text x="27.9" y="27.1">C</text>
<text x="142.5" y="40.7">SEÇÃO B-B</text>
<text x="14.7" y="46.9">A</text>
<text x="285.5" y="46.9">A</text>
<text x="15.8" y="112.9">B</text>
<text x="285.2" y="112.9">B</text>
<text x="110.2" y="116.2">D</text>
<text x="145.3" y="135.7">SEÇÃO A-A</text>
<text x="23.5" y="185">DETALHE C</text>
<text x="64.8" y="182.8">DETALHE D</text>
<text x="21.6" y="189.6">ESCALA 1 : 2</text>
<text x="62.8" y="187.3">ESCALA 1 : 2</text>
<text x="173.9" y="191.6">SAE 1020</text>
<text x="226.1" y="191.6">1 unidade</text>
</g>
<text font-size="4.7" fill="#808000" x="269.1" y="79.5" transform="rotate(-90 269.1 79.5)">325,0</text>
<g font-size="3.9">
<text x="123.7" y="158.6">0,01</text>
<text x="277.9" y="188.5">A4</text>
</g>
<g font-size="2">
<text x="107.6" y="147.6">SE NÃO ESPECIFICADO:</text>
<text x="141.4" y="147.6">ACABAMENTO:</text>
<text x="188.3" y="147.5">REBARBAR E</text>
<text x="188.3" y="150">QUEBRAR</text>
<text x="219.6" y="149">NÃO MUDAR ESCALA DO DESENHO</text>
<text x="260.3" y="149.2">REVISÃO</text>
<text x="107.6" y="150.1">DIMENSÕES EM MILÍMETROS</text>
<text x="107.6" y="152.6">ACABAM. SUPERFÍCIE:</text>
<text x="107.6" y="155.1">TOLERÂNCIAS:</text>
<text x="188.3" y="152.5">ARESTAS</text>
<text x="188.3" y="155">AGUDAS</text>
<text x="109.2" y="157.6">LINEAR:</text>
<text x="109.2" y="160.1">ANGULAR:</text>
<text x="121.3" y="165">NOME</text>
<text x="137" y="164.9">ASSINATURA</text>
<text x="154.2" y="164.9">DATA</text>
<text x="207.2" y="164.9">TÍTULO:</text>
<text x="107.2" y="169.1">DESEN.</text>
<text x="107.4" y="173.3">VERIF.</text>
<text x="107.4" y="177.4">APROV.</text>
<text x="107.5" y="181.8">MANUF.</text>
<text x="162.7" y="185.5">MATERIAL:</text>
<text x="207.1" y="185.5">QUANT.:</text>
<text x="107.7" y="186.1">QUALID</text>
<text x="162.6" y="198.5">PESO:</text>
<text x="207.1" y="198.6">ESCALA:1:6</text>
<text x="251.5" y="198.6">FOLHA 1 DE 1</text>
</g>
</svg>
